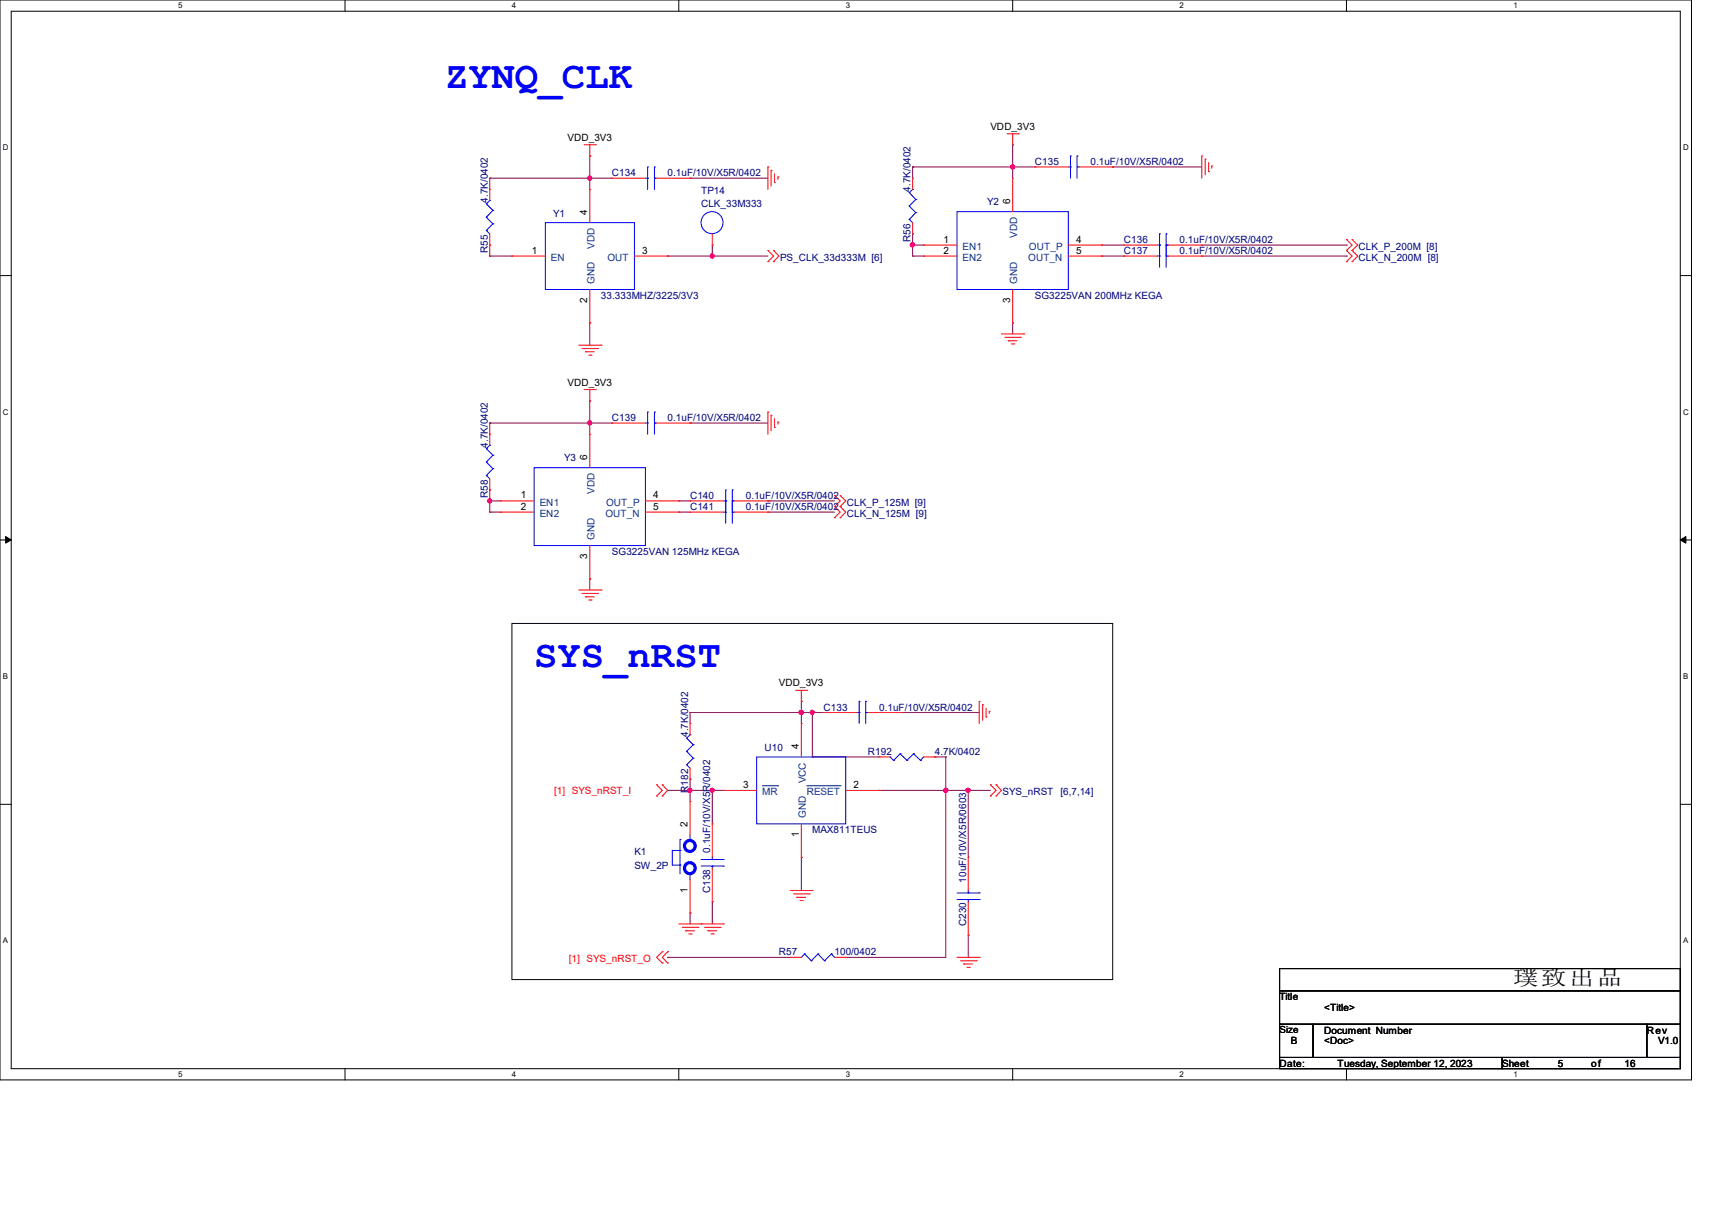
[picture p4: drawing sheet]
<svg xmlns="http://www.w3.org/2000/svg" width="297mm" height="210mm" viewBox="0 0 297 210" stroke-linecap="round" stroke-linejoin="round" font-family="sans-serif">
<path d="M0 0h293.5v187.3h-293.5zM1.9 1.9h289.6v183.4h-289.6z" fill="none" stroke="#000" stroke-width=".17"/>
<g fill="#fff">
<path d="M30.9 .2h.8v1.5h-.8z"/>
<path d="M30.9 185.5h.8v1.6h-.8z"/>
</g>
<path d="M59.9 0v1.9M59.9 185.3v2" fill="none" stroke="#000" stroke-width=".17"/>
<g fill="#fff">
<path d="M88.8 .2h.8v1.5h-.8z"/>
<path d="M88.8 185.5h.8v1.6h-.8z"/>
</g>
<path d="M117.8 0v1.9M117.8 185.3v2" fill="none" stroke="#000" stroke-width=".17"/>
<g fill="#fff">
<path d="M146.7 .2h.8v1.5h-.8z"/>
<path d="M146.7 185.5h.8v1.6h-.8z"/>
</g>
<path d="M175.7 0v1.9M175.7 185.3v2" fill="none" stroke="#000" stroke-width=".17"/>
<g fill="#fff">
<path d="M204.6 .2h.8v1.5h-.8z"/>
<path d="M204.6 185.5h.8v1.6h-.8z"/>
</g>
<path d="M233.6 0v1.9M233.6 185.3v2" fill="none" stroke="#000" stroke-width=".17"/>
<g fill="#fff">
<path d="M262.6 .2h.7v1.5h-.7z"/>
<path d="M262.6 185.5h.7v1.6h-.7z"/>
<path d="M.5 24.8h1v1.6h-1z"/>
<path d="M292 24.8h1v1.6h-1z"/>
<path d="M.5 70.7h1v1.5h-1z"/>
<path d="M292 70.7h1v1.5h-1z"/>
</g>
<path d="M0 47.8h1.9M291.5 47.8h2" fill="none" stroke="#000" stroke-width=".17"/>
<g fill="#fff">
<path d="M.5 116.5h.9v1.6h-.9z"/>
<path d="M292 116.5h.9v1.6h-.9z"/>
</g>
<path d="M0 93.6h1.9M291.5 93.6h2" fill="none" stroke="#000" stroke-width=".17"/>
<path d="M1 93l.9 .6-.9 .6zM291.5 93.6l1-.6v1.2z" fill="#000" stroke="#000" stroke-width=".17"/>
<g fill="#fff">
<path d="M.5 162.4h.9v1.5h-.9z"/>
<path d="M292 162.4h.9v1.5h-.9z"/>
</g>
<path d="M88.8 108.1h104.2v61.8h-104.2zM0 139.5h1.9M291.5 139.5h2M222 168h69.5v3.8h-69.5zM222 171.8h69.5v5.8h-69.5zM222 177.6h5.8v5.8h-5.8zM227.8 177.6h57.9v5.8h-57.9zM285.7 177.6h5.8v5.8h-5.8zM222 183.4h38.6v1.9h-38.6zM260.6 183.4h30.9v1.9h-30.9z" fill="none" stroke="#000" stroke-width=".17"/>
<g fill="none" stroke="#800040" stroke-width=".17">
<path d="M85 30.9h.1M85 30.9v2M85 30.9h21.2M102.3 30.9h.1M102.3 27.1h.1M102.3 27.1v5.8M119.7 30.9h.1M119.7 30.9h13.5M158.3 29h.1M158.3 29v1.9M158.3 29h21.2M175.7 29h.1"/>
<path d="M175.7 25.1h.1M175.7 25.1v5.8M193 29h.1M193 29h15.5M85 44.4h.1M85 42.5h.1M85 44.4h3.8M85 42.5v1.9M102.3 56h.1M102.3 56v3.9M115.8 44.4h.1M115.8 44.4h17.4"/>
<path d="M123.6 44.4h.1M123.6 42.5h.1M123.6 42.5v1.9M158.3 40.6h.1M158.3 42.5h.1M158.3 44.4h.1M158.3 44.4h1.9M158.3 40.6v3.8M158.3 42.5h1.9M175.7 56h.1M175.7 56v1.9M191.1 42.5h.1"/>
<path d="M191.1 44.4h.1M191.1 44.4h3.9M191.1 42.5h3.9M208.5 44.4h25.1M208.5 42.5h25.1M233.6 42.5h.1M233.6 44.4h.1M85 73.4h.1M85 73.4v1.9M85 73.4h21.2M102.3 73.4h.1M102.3 69.5h.1"/>
<path d="M102.3 69.5v5.8M119.7 73.4h.1M119.7 73.4h13.5M85 86.9h.1M85 88.8h.1M85 85h.1M85 85v3.8M85 86.9h1.9M85 88.8h1.9M117.8 86.9h.1M117.8 88.8h.1M117.8 86.9h1.9"/>
<path d="M117.8 88.8h1.9M133.2 86.9h.1M133.2 88.8h.1M133.2 86.9h11.6M133.2 88.8h11.6M102.3 100.4h.1M102.3 100.4v1.9M115.8 137.1h.1M115.8 137.1h9.7M119.7 137.1h.1M119.7 135.1h.1M119.7 123.6h.1"/>
<path d="M119.7 123.6v1.9M119.7 135.1v3.9M119.7 123.6h23.2M123.6 137.1h.1M123.6 137.1v5.8M139 121.6h.1M139 123.6h.1M139 121.6v3.9M140.9 123.6h.1M140.9 131.3h.1M140.9 123.6v7.7M140.9 131.3h11.6"/>
<path d="M152.5 137.1h.1M152.5 137.1h19.3M156.4 123.6h.1M156.4 123.6h13.5M162.2 131.3h.1M162.2 131.3h1.9M164.1 137.1h.1M164.1 131.3h.1M164.1 131.3v34.7h-17.4M168 137.1h.1M168 137.1v11.6M119.7 158.3h.1"/>
<path d="M119.7 158.3v1.9M123.6 156.4h.1M123.6 156.4v3.8M139 148.7h.1M139 148.7v5.7M115.8 166h.1M115.8 166h21.3M146.7 166h.1M168 162.2h.1M168 162.2v3.8"/>
</g>
<g fill="#f0f" stroke="#f0f" stroke-width=".17">
<circle cx="123.5" cy="44.4" r=".37"/>
<circle cx="102.3" cy="30.9" r=".37"/>
<circle cx="175.7" cy="29" r=".37"/>
<circle cx="139" cy="123.5" r=".38"/>
<circle cx="123.5" cy="137.1" r=".37"/>
<circle cx="164.1" cy="137.1" r=".38"/>
<circle cx="119.7" cy="137.1" r=".38"/>
<circle cx="158.3" cy="42.5" r=".38"/>
<circle cx="84.9" cy="86.9" r=".37"/>
<circle cx="102.3" cy="73.3" r=".37"/>
<circle cx="140.9" cy="123.5" r=".37"/>
<circle cx="167.9" cy="137.1" r=".38"/>
</g>
<g fill="none" stroke="#f00" stroke-width=".17">
<path d="M85 32.9h.1M85 32.9v1.9M101.3 25.1h2M102.3 27.1h.1M102.3 32.9h.1M102.3 25.1v2M102.3 32.9v5.7M103.3 25.1h.1M106.2 30.9h.1M106.2 30.9h5.8M113.9 30.9h5.8M119.7 30.9h.1"/>
<path d="M133.2 29h.1M133.2 29v3.9M133.8 29.5h.1M133.8 29.5v2.8M134.4 31.7h.1M134.4 30.1v1.6M135 30.7h.1M135 30.7v.4M158.3 30.9h.1M158.3 30.9v2M158.3 38.6v2M174.7 23.2h2"/>
<path d="M175.7 25.1h.1M175.7 30.9h.1M175.7 23.2v1.9M175.7 30.9v5.8M176.7 23.2h.1M179.5 29h.1M179.5 29h5.8M187.3 29h5.7M193 29h.1M208.5 27.1h.1M208.5 27.1v3.8M209.1 27.6h.1"/>
<path d="M209.1 27.6v2.7M209.7 29.8h.1M209.7 28.2v1.6M210.2 28.8h.1M210.2 28.8v.4M85 42.5h.1M85 40.6v1.9M88.8 44.4h.1M88.8 44.4h5.8M100.4 59.9h3.9M102.3 56h.1M102.3 50.2v5.8"/>
<path d="M104.3 59.9h.1M110.1 44.4h5.7M115.8 44.4h.1M123.6 42.5h.1M123.6 40.6v1.9M133.2 43.4h.1M133.2 45.4h.1M133.2 43.4l1 1-1 1M134.2 43.4h.1M134.2 45.4h.1M134.2 43.4l.9 1-.9 1M158.3 40.6h.1"/>
<path d="M160.2 42.5h.1M160.2 44.4h.1M160.2 44.4h5.8M160.2 42.5h5.8M173.7 57.9h3.9M174.3 58.5h2.7M174.9 59.1h.1M174.9 59.1h1.5M175.5 59.6h.4M175.7 56h.1M175.7 50.2v5.8M175.9 59.6h.1"/>
<path d="M177 58.5h.1M177.6 57.9h.1M185.3 44.4h5.8M185.3 42.5h5.8M191.1 42.5h.1M191.1 44.4h.1M195 42.5h.1M195 44.4h.1M195 44.4h5.8M195 42.5h5.8M202.7 44.4h5.8M202.7 42.5h5.8"/>
<path d="M208.5 42.5h.1M208.5 44.4h.1M233.6 41.5h.1M233.6 43.4h.1M233.6 45.4h.1M233.6 41.5l1 1-1 .9M233.6 43.4l1 1-1 1M234.6 41.5h.1M234.6 43.4h.1M234.6 45.4h.1M234.6 41.5l.9 1-.9 .9M234.6 43.4l.9 1-.9 1"/>
<path d="M85 75.3h.1M85 75.3v1.9M101 60.5h2.7M101.3 67.6h2M101.6 61h.1M101.6 61h1.5M102.2 61.6h.3M102.3 69.5h.1M102.3 75.3h.1M102.3 67.6v1.9M102.3 75.3v5.8M102.5 61.6h.1"/>
<path d="M103.3 67.6h.1M103.7 60.5h.1M106.2 73.4h.1M106.2 73.4h5.8M113.9 73.4h5.8M119.7 73.4h.1M133.2 71.5h.1M133.2 71.5v3.8M133.8 72h.1M133.8 72v2.7M134.4 74.1h.1M134.4 72.6v1.5"/>
<path d="M135 73.2h.1M135 73.2v.4M85 85h.1M85 83v2M86.9 86.9h.1M86.9 88.8h.1M86.9 86.9h5.8M86.9 88.8h5.8M102.3 94.6v5.8M112 86.9h5.8M112 88.8h5.8M117.8 86.9h.1"/>
<path d="M117.8 88.8h.1M119.7 88.8h.1M119.7 86.9h.1M119.7 86.9h5.8M119.7 88.8h5.8M127.4 86.9h5.8M127.4 88.8h5.8M133.2 88.8h.1M133.2 86.9h.1M144.8 87.8h.1M144.8 89.8h.1M144.8 85.9h.1"/>
<path d="M144.8 87.8l1 1-1 1M144.8 85.9l1 1-1 .9M145.8 87.8h.1M145.8 89.8h.1M145.8 85.9h.1M145.8 87.8l.9 1-.9 1M145.8 85.9l.9 1-.9 .9M100.4 102.3h3.9M101 102.9h2.7M101.6 103.5h.1M101.6 103.5h1.5M102.2 104.1h.3"/>
<path d="M102.3 100.4h.1M102.5 104.1h.1M103.7 102.9h.1M104.3 102.3h.1M138 119.7h2M139 119.7v1.9M140 119.7h.1M113.9 138h.1M113.9 136.1h.1M113.9 136.1l1 1-1 .9M114.9 136.1h.1M114.9 138h.1"/>
<path d="M114.9 136.1l.9 1-.9 .9M119.7 135.1h.1M119.7 125.5h.1M119.7 139h.1M119.7 125.5v1.9M119.7 133.2v1.9M119.7 139v5.8M125.5 137.1h.1M125.5 137.1h5.8M139 121.6h.1M139 125.5h.1M139 125.5v5.8"/>
<path d="M142.9 123.6h.1M142.9 123.6h5.8M146.7 137.1h5.8M150.6 123.6h5.8M152.5 131.3h.1M152.5 137.1h.1M152.5 131.3h1.9M156.4 123.6h.1M160.2 131.3h2M162.2 131.3h.1M169.9 121.6h.1M169.9 121.6v3.9"/>
<path d="M170.5 122.2h.1M170.5 122.2v2.7M171.1 124.3h.1M171.1 122.8v1.5M171.6 123.4h.1M171.6 123.4v.3M171.8 136.1h.1M171.8 138h.1M171.8 136.1l1 1-1 .9M172.8 136.1h.1M172.8 138h.1M172.8 136.1l.9 1-.9 .9"/>
<path d="M119.7 158.3h.1M119.7 152.5v5.8M123.6 156.4h.1M123.6 142.9h.1M123.6 142.9v5.8M123.6 150.6v5.8M137.1 154.4h3.8M137.7 155h2.7M138.2 155.6h.1M138.2 155.6h1.6M138.8 156.2h.4M139 148.7h.1"/>
<path d="M139 142.9v5.8M139.2 156.2h.1M140.4 155h.1M140.9 154.4h.1M168 148.7h.1M168 148.7v5.7M168 156.4v5.8M114.9 165.1h.1M114.9 167h.1M114.9 165.1l-1 .9 1 1M115.8 165.1h.1M115.8 167h.1"/>
<path d="M115.8 165.1l-.9 .9 .9 1M117.8 160.2h7.7M118.4 160.8h2.7M118.9 161.4h.1M118.9 161.4h1.6M119.5 162h.4M119.9 162h.1M121.1 160.8h.1M121.6 160.2h.1M122.2 160.8h2.7M122.8 161.4h.1M122.8 161.4h1.5"/>
<path d="M123.4 162h.3M123.7 162h.1M124.9 160.8h.1M125.5 160.2h.1M137.1 166h.1M137.1 166h1.9M144.8 166h1.9M146.7 166h.1M166 166h3.9M166.6 166.6h2.7M167.2 167.2h.1M167.2 167.2h1.5"/>
<path d="M167.8 167.8h.3M168 162.2h.1M168.1 167.8h.1M169.3 166.6h.1M169.9 166h.1"/>
</g>
<g fill="none" stroke="#00f" stroke-width=".17">
<path d="M84.4 40h.1M84.4 37.7h.1M84.4 35.3h.1M84.4 40l.6 .6M84.4 37.7l1.1 1.1M84.4 35.3l1.1 1.2M85 34.8h.1M85 34.8l-.6 .5M85.5 38.8h.1M85.5 36.5h.1M85.5 38.8l-1.1 1.2M85.5 36.5l-1.1 1.2"/>
<path d="M94.6 38.6h15.5v11.6h-15.5zM112 30.9h.4M112.4 29h.1M112.4 30.9h.1M112.4 29v3.9M113.5 29h.1M113.5 30.9h.1M113.5 29v3.9M113.5 30.9h.4M157.7 38.1h.1M157.7 35.7h.1M157.7 33.4h.1"/>
<path d="M157.7 38.1l.6 .5M157.7 35.7l1.2 1.2M157.7 33.4l1.2 1.2M158.3 32.9h.1M158.3 32.9l-.6 .5M158.9 36.9h.1M158.9 34.6h.1M158.9 36.9l-1.2 1.2M158.9 34.6l-1.2 1.1M166 36.7h19.3v13.5h-19.3zM185.3 29h.4M185.7 27.1h.1"/>
<path d="M185.7 29h.1M185.7 27.1v3.8M186.9 27.1h.1M186.9 29h.1M186.9 27.1v3.8M186.9 29h.4M200.8 42.5h.4M200.8 44.4h.4M201.2 40.6h.1M201.2 42.5h.1M201.2 44.4h.1M201.2 40.6v5.8"/>
<path d="M202.3 40.6h.1M202.3 42.5h.1M202.3 44.4h.1M202.3 40.6v5.8M202.3 42.5h.4M202.3 44.4h.4M84.4 77.8h.1M84.4 77.8l1.1 1.2M85 77.2h.1M85 77.2l-.6 .6M85.5 79h.1M85.5 79l-1.1 1.1"/>
<path d="M112 73.4h.4M112.4 71.5h.1M112.4 73.4h.1M112.4 71.5v3.8M113.5 71.5h.1M113.5 73.4h.1M113.5 71.5v3.8M113.5 73.4h.4M84.4 82.5h.1M84.4 80.1h.1M84.4 82.5l.6 .5M84.4 80.1l1.1 1.2"/>
<path d="M85.5 81.3h.1M85.5 81.3l-1.1 1.2M92.7 81.1h19.3v13.5h-19.3zM125.5 88.8h.4M125.5 86.9h.4M125.9 86.9h.1M125.9 88.8h.1M125.9 85h.1M125.9 85v5.8M127 86.9h.1M127 88.8h.1M127 85h.1"/>
<path d="M127 85v5.8M127 88.8h.4M127 86.9h.4M119.1 132.6h.1M119.1 130.3h.1M119.1 128h.1M119.1 132.6l.6 .6M119.1 130.3l1.2 1.2M119.1 128l1.2 1.2M119.7 127.4h.1M119.7 127.4l-.6 .6M120.3 131.5h.1"/>
<path d="M120.3 129.2h.1M120.3 131.5l-1.2 1.1M120.3 129.2l-1.2 1.1M131.3 131.3h15.4v11.6h-15.4zM148.7 123.6h.4M149.1 121.6h.1M149.1 123.6h.1M149.1 121.6v3.9M150.2 121.6h.1M150.2 123.6h.1M150.2 121.6v3.9M150.2 123.6h.4"/>
<path d="M154.4 131.3h.1M154.4 131.3l.6 .6M155 131.9h.1M156.2 130.7h.1M156.2 130.7l1.2 1.2M156.2 130.7l-1.2 1.2M157.4 131.9h.1M158.5 130.7h.1M158.5 130.7l1.2 1.2M158.5 130.7l-1.1 1.2M159.7 131.9h.1M160.2 131.3l-.5 .6"/>
<path d="M116.6 147.5h.1M116.6 147.5v2.5h1.4M116.6 147.5h1.4M118 145.6h.1M118 150h.1M118 147.5h.1M118 145.6v6M119.7 151.6h.1M119.7 145.8h.1M119.7 144.8v1M119.7 151.6v.9M121.6 150.2h3.9"/>
<path d="M121.6 149.1h3.9M123.6 150.2h.1M123.6 149.1h.1M123.6 148.7v.4M123.6 150.2v.4M125.5 150.2h.1M125.5 149.1h.1M166 156h3.9M166 154.9h3.9M168 156h.1M168 154.9h.1M168 154.4v.5"/>
<path d="M168 156v.4M169.9 156h.1M169.9 154.9h.1M139.6 165.4h.1M139.6 165.4l-.6 .6M139.6 165.4l1.2 1.2M140.8 166.6h.1M141.9 165.4h.1M141.9 165.4l-1.1 1.2M141.9 165.4l1.1 1.2M143 166.6h.1M144.2 165.4h.1"/>
<path d="M144.2 165.4l-1.2 1.2M144.2 165.4l.6 .6M144.8 166h.1"/>
<circle cx="123.5" cy="38.6" r="1.91"/>
</g>
<g fill="none" stroke="#00f" stroke-width=".55">
<circle cx="119.7" cy="146.7" r=".94"/>
<circle cx="119.7" cy="150.6" r=".94"/>
</g>
<path d="M132.2 136.3h2.7M134.9 136.3h.1M140 136.3h5.8M145.8 136.3h.1" fill="none" stroke="#004080" stroke-width=".17"/>
<g font-size="6.7" fill="#00f">
<text x="77.2" y="15.2">ZYNQ_CLK</text>
<text x="92.7" y="115.7">SYS_nRST</text>
</g>
<text font-size="3.6" x="262.5" y="170.9">璞致出品</text>
<g font-size="1.7">
<text x="171.8" y="22.5">VDD_3V3</text>
<text x="98.5" y="24.4">VDD_3V3</text>
<text x="175.3" y="35.3" transform="rotate(-90 175.3 35.3)">6</text>
<text x="101.9" y="37.3" transform="rotate(-90 101.9 37.3)">4</text>
<text x="92.3" y="44">1</text>
<text x="111.4" y="44">3</text>
<text x="163.7" y="42.1">1</text>
<text x="163.7" y="44">2</text>
<text x="186.7" y="42.1">4</text>
<text x="186.7" y="44">5</text>
<text x="101.9" y="52.5" transform="rotate(-90 101.9 52.5)">2</text>
<text x="175.3" y="52.5" transform="rotate(-90 175.3 52.5)">3</text>
<text x="98.5" y="66.9">VDD_3V3</text>
<text x="101.9" y="79.8" transform="rotate(-90 101.9 79.8)">6</text>
<text x="90.3" y="86.4">1</text>
<text x="90.3" y="88.4">2</text>
<text x="113.3" y="86.4">4</text>
<text x="113.3" y="88.4">5</text>
<text x="101.9" y="96.9" transform="rotate(-90 101.9 96.9)">3</text>
<text x="135.1" y="119">VDD_3V3</text>
<text x="138.6" y="129.9" transform="rotate(-90 138.6 129.9)">4</text>
<text x="128.9" y="136.6">3</text>
<text x="148.1" y="136.6">2</text>
<text x="119.3" y="143.4" transform="rotate(-90 119.3 143.4)">2</text>
<text x="138.6" y="145.2" transform="rotate(-90 138.6 145.2)">1</text>
<text x="119.3" y="154.9" transform="rotate(-90 119.3 154.9)">1</text>
<text x="222" y="173.4">Title</text>
<text x="222" y="179.2">Size</text>
<text x="229.7" y="175.3">&lt;Title&gt;</text>
<text x="229.7" y="179.2">Document Number</text>
<text x="285.7" y="179.2">Rev</text>
<text x="222" y="185">Date:</text>
<text x="223.9" y="181.1">B</text>
<text x="229.7" y="181.1">&lt;Doc&gt;</text>
<text x="232.1" y="185">Tuesday, September 12, 2023</text>
<text x="260.6" y="185">Sheet</text>
<text x="270.2" y="185">5</text>
<text x="276.1" y="185">of</text>
<text x="281.8" y="185">16</text>
<text x="287.7" y="181.1">V1.0</text>
</g>
<g font-size="1.7" fill="#000080">
<text x="179.5" y="28.7">C135</text>
<text x="189.2" y="28.7">0.1uF/10V/X5R/0402</text>
<text x="84.6" y="35.1" transform="rotate(-90 84.6 35.1)">4.7K/0402</text>
<text x="106.2" y="30.6">C134</text>
<text x="115.8" y="30.6">0.1uF/10V/X5R/0402</text>
<text x="121.6" y="33.7">TP14</text>
<text x="121.6" y="36">CLK_33M333</text>
<text x="158" y="33.2" transform="rotate(-90 158 33.2)">4.7K/0402</text>
<text x="171.2" y="35.6">Y2</text>
<text x="96" y="37.5">Y1</text>
<text x="158" y="41.9" transform="rotate(-90 158 41.9)">R56</text>
<text x="84.6" y="43.9" transform="rotate(-90 84.6 43.9)">R55</text>
<text x="135.3" y="45.3">PS_CLK_33d333M [6]</text>
<text x="195" y="42.2">C136</text>
<text x="195" y="44.1">C137</text>
<text x="204.6" y="42.2">0.1uF/10V/X5R/0402</text>
<text x="204.6" y="44.1">0.1uF/10V/X5R/0402</text>
<text x="235.7" y="43.3">CLK_P_200M [8]</text>
<text x="235.7" y="45.3">CLK_N_200M [8]</text>
<text x="104.3" y="51.8">33.333MHZ/3225/3V3</text>
<text x="179.5" y="51.8">SG3225VAN 200MHz KEGA</text>
<text x="84.6" y="77.6" transform="rotate(-90 84.6 77.6)">4.7K/0402</text>
<text x="106.2" y="73.1">C139</text>
<text x="115.8" y="73.1">0.1uF/10V/X5R/0402</text>
<text x="97.9" y="80">Y3</text>
<text x="84.6" y="86.3" transform="rotate(-90 84.6 86.3)">R58</text>
<text x="119.7" y="88.5">C141</text>
<text x="119.7" y="86.6">C140</text>
<text x="129.4" y="88.5">0.1uF/10V/X5R/0402</text>
<text x="129.4" y="86.6">0.1uF/10V/X5R/0402</text>
<text x="146.9" y="89.7">CLK_N_125M [9]</text>
<text x="146.9" y="87.7">CLK_P_125M [9]</text>
<text x="106.2" y="96.2">SG3225VAN 125MHz KEGA</text>
<text x="142.9" y="123.2">C133</text>
<text x="152.5" y="123.2">0.1uF/10V/X5R/0402</text>
<text x="119.4" y="127.8" transform="rotate(-90 119.4 127.8)">4.7K/0402</text>
<text x="132.6" y="130.2">U10</text>
<text x="150.6" y="131">R192</text>
<text x="162.2" y="131">4.7K/0402</text>
<text x="119.4" y="137.5" transform="rotate(-90 119.4 137.5)">R182</text>
<text x="173.9" y="137.9">SYS_nRST</text>
<text x="184" y="137.9">[6,7,14]</text>
<text x="110.1" y="148.3">K1</text>
<text x="123.2" y="147.9" transform="rotate(-90 123.2 147.9)">0.1uF/10V/X5R/0402</text>
<text x="140.9" y="144.5">MAX811TEUS</text>
<text x="110.1" y="150.7">SW_2P</text>
<text x="123.2" y="154.9" transform="rotate(-90 123.2 154.9)">C138</text>
<text x="167.6" y="153.1" transform="rotate(-90 167.6 153.1)">10uF/10V/X5R/0603</text>
<text x="167.6" y="160.6" transform="rotate(-90 167.6 160.6)">C230</text>
<text x="135.1" y="165.7">R57</text>
<text x="144.8" y="165.7">100/0402</text>
</g>
<g font-size="1.7" fill="#004080">
<text x="176.5" y="41.3" transform="rotate(-90 176.5 41.3)">VDD</text>
<text x="95.6" y="45.2">EN</text>
<text x="103.1" y="43.2" transform="rotate(-90 103.1 43.2)">VDD</text>
<text x="105.4" y="45.2">OUT</text>
<text x="167" y="43.3">EN1</text>
<text x="167" y="45.2">EN2</text>
<text x="178.4" y="45.2">OUT_N</text>
<text x="178.5" y="43.3">OUT_P</text>
<text x="103.1" y="49.2" transform="rotate(-90 103.1 49.2)">GND</text>
<text x="176.5" y="49.2" transform="rotate(-90 176.5 49.2)">GND</text>
<text x="93.6" y="87.7">EN1</text>
<text x="93.6" y="89.6">EN2</text>
<text x="103.1" y="85.7" transform="rotate(-90 103.1 85.7)">VDD</text>
<text x="105" y="89.6">OUT_N</text>
<text x="105.2" y="87.7">OUT_P</text>
<text x="103.1" y="93.6" transform="rotate(-90 103.1 93.6)">GND</text>
<text x="132.2" y="137.9">MR</text>
<text x="139.8" y="135.8" transform="rotate(-90 139.8 135.8)">VCC</text>
<text x="140" y="137.9">RESET</text>
<text x="139.8" y="141.9" transform="rotate(-90 139.8 141.9)">GND</text>
</g>
<g font-size="1.7" fill="#f00">
<text x="96.1" y="137.7">[1] SYS_nRST_I</text>
<text x="98.7" y="166.9">[1] SYS_nRST_O</text>
</g>
<g font-size="1.4">
<text x="30.9" y="1.4">5</text>
<text x="88.8" y="1.4">4</text>
<text x="146.7" y="1.4">3</text>
<text x="204.6" y="1.4">2</text>
<text x="262.6" y="1.4">1</text>
<text x=".5" y="26.1">D</text>
<text x="292" y="26.1">D</text>
<text x=".5" y="71.9">C</text>
<text x="292" y="71.9">C</text>
<text x=".5" y="117.8">B</text>
<text x="292" y="117.8">B</text>
<text x=".5" y="163.6">A</text>
<text x="292" y="163.6">A</text>
<text x="30.9" y="186.8">5</text>
<text x="88.8" y="186.8">4</text>
<text x="146.7" y="186.8">3</text>
<text x="204.6" y="186.8">2</text>
<text x="262.6" y="186.8">1</text>
</g>
</svg>
